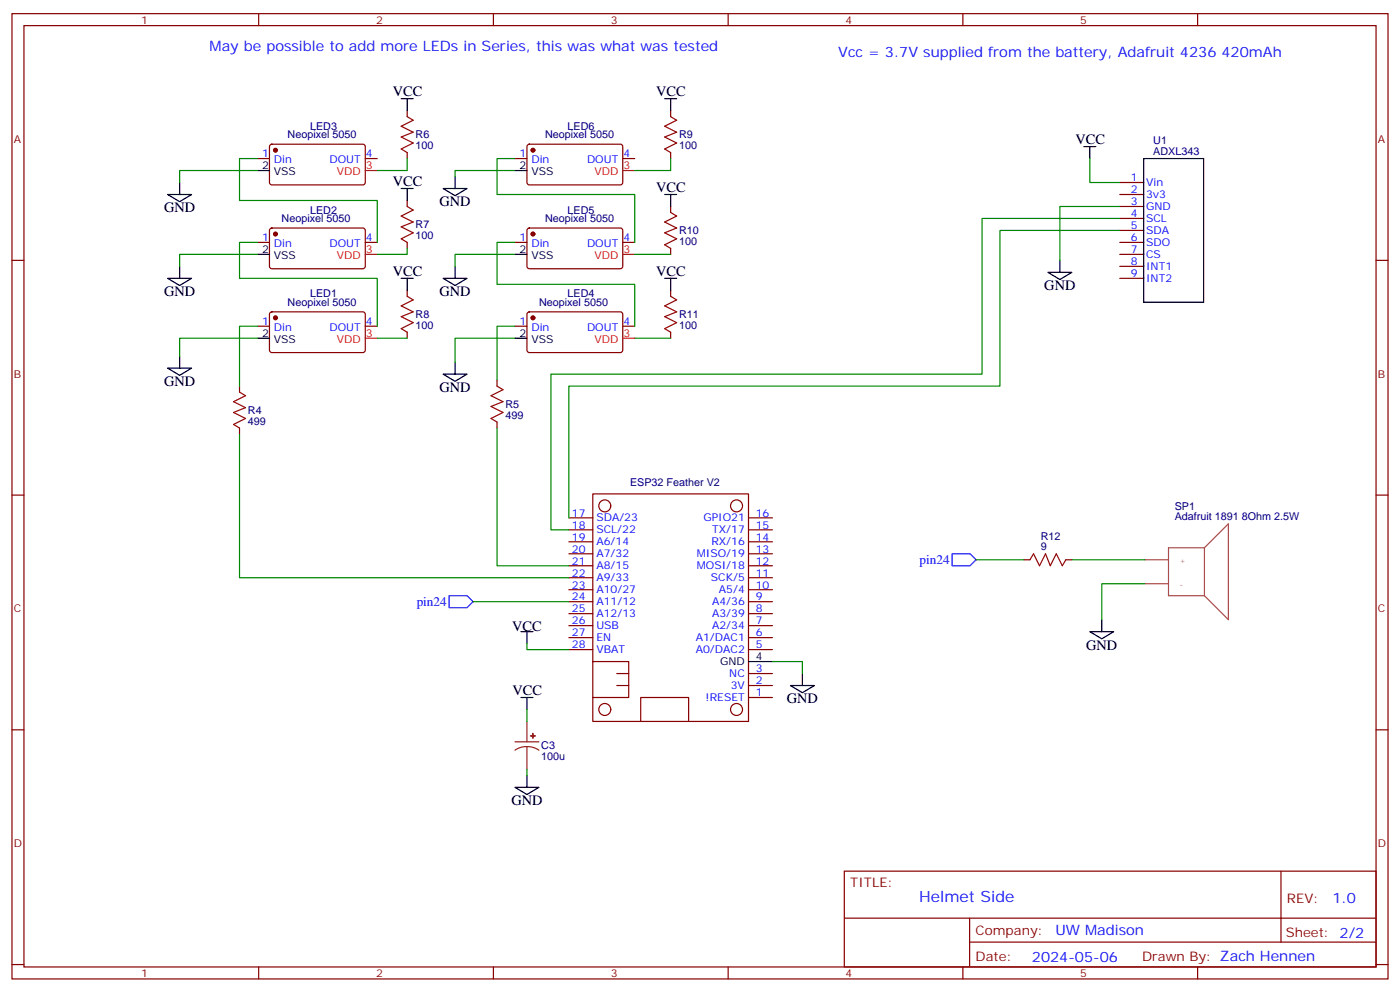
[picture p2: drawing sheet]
<svg xmlns="http://www.w3.org/2000/svg" width="412mm" height="292mm" viewBox="0 0 412 292" stroke-linecap="round" stroke-linejoin="round" font-family="sans-serif">
<g fill="none" stroke="#870000" stroke-width=".35">
<path d="M3.5 4h405.4v284.4h-405.4zM7.1 7.5h398.2v277.3h-398.2zM76.2 4v3.5M145.3 4v3.5M214.5 4v3.5M283.6 4v3.5M352.8 4v3.5M119.9 32.6v1.8M197.6 32.6v1.8M75.8 46.7h3.6M79.6 42.7l.5-.2h27.1l.4 .7-.1 10.8-.6 .5-27.1-.1-.4-.6v-10.6zM107.6 46.7h3.5"/>
<path d="M119.9 44.9v1.8M119.9 59.1v1.7M151.7 46.7h3.5M155.5 42.7l.4-.2h27.1l.4 .7v10.8l-.7 .5-27-.1-.5-.6v-10.6zM183.4 46.7h3.6M197.6 44.9v1.8M329.8 53.8h7.1M329.8 57.3h7.1M3.5 76.7h3.6M75.8 71.4h3.6M79.6 67.4l.5-.2h27.1l.4 .7-.1 10.8-.6 .5-27.1-.1-.4-.6v-10.6zM107.6 71.4h3.5"/>
<path d="M119.9 71.4v1.8M151.7 71.4h3.5M155.5 67.4l.4-.2h27.1l.4 .7v10.8l-.7 .5-27-.1-.5-.6v-10.6zM183.4 71.4h3.6M197.6 60.8v1.8M197.6 73.2v1.7M329.8 71.4h7.1M329.8 60.8h7.1M329.8 64.3h7.1M329.8 67.9h7.1M329.8 74.9h7.1M329.8 78.5h7.1"/>
<path d="M405.3 76.7h3.6M75.8 96.1h3.6M79.6 92.1l.5-.2h27.1l.4 .7-.1 10.8-.6 .5-27.1-.1-.4-.6v-10.6zM107.6 96.1h3.5M119.9 85.5v1.8M119.9 97.9v1.7M151.7 96.1h3.5M155.5 92.1l.4-.2h27.1l.4 .7v10.8l-.7 .5-27-.1-.5-.6v-10.6zM183.4 96.1h3.6M197.6 85.5v1.8M197.6 97.9v1.7M329.8 82h7.1"/>
<path d="M70.6 113.7v1.8M146.4 112v1.7M70.6 126.1v1.7M146.4 124.3v1.8M3.5 145.8h3.6M167.6 159.6h7M167.6 156.1h7M167.6 152.5h7M220.5 159.6h7M220.5 156.1h7M220.5 152.5h7M405.3 145.8h3.6"/>
<path d="M167.6 177.2h7M167.6 173.7h7M167.6 170.2h7M167.6 166.7h7M167.6 163.1h7M220.5 177.2h7M220.5 173.7h7M220.5 170.2h7M220.5 166.7h7M220.5 163.1h7M301.6 164.9h1.8M314 164.9h1.7"/>
<path d="M167.6 191.3h7M167.6 187.8h7M167.6 184.3h7M167.6 180.8h7M174.6 194.9h10.6v10.6h-10.6v7h45.9v-67h-45.9v60M181.7 198.4h3.5M220.5 198.4h7M220.5 191.3h7M220.5 187.8h7M220.5 184.3h7M220.5 180.8h7M3.5 215h3.6"/>
<path d="M181.7 201.9h3.5M188.7 212.5v-7h14.1v7M220.5 201.9h7M220.5 205.5h7M405.3 215h3.6M248.7 256.6h156.6v28.2h-156.6zM377.3 256.6v20.9M248.7 270.5h156.5M285.6 277.5h119.6M285.6 270.5v14.1M3.5 284.1h3.6M76.2 284.8v3.6"/>
<path d="M145.3 284.8v3.6M214.5 284.8v3.6M283.6 284.8v3.6M352.8 284.8v3.6M405.3 284.1h3.6"/>
<circle cx="178.2" cy="149" r="1.76"/>
<circle cx="217" cy="149" r="1.76"/>
<circle cx="178.2" cy="209" r="1.76"/>
<circle cx="217" cy="209" r="1.76"/>
</g>
<g fill="none" stroke="#000" stroke-width=".35">
<path d="M118.2 29.1h3.5M119.9 29.1v3.5M195.8 29.1h3.5M197.6 29.1v3.5M49.4 57.3h7l-3.5 2.1zM52.9 53.8v3.5M75.8 50.2h3.6M118.2 55.5h3.5M119.9 55.5v3.6M130.5 55.5h7.1l-3.5 2.1zM134.1 52v3.5M151.7 50.2h3.5"/>
<path d="M195.8 57.3h3.5M197.6 57.3v3.5M319.3 43.2h3.5M321 43.2v3.5M336.9 46.7h17.6v42.3h-17.6zM52.9 78.5v3.5M75.8 74.9h3.6M134.1 78.5v3.5M151.7 74.9h3.5M312.2 76.7v3.5M49.4 82h7l-3.5 2.1zM75.8 99.6h3.6"/>
<path d="M118.2 82h3.5M119.9 82v3.5M130.5 82h7.1l-3.5 2.1zM151.7 99.6h3.5M195.8 82h3.5M197.6 82v3.5M308.7 80.2h7l-3.5 2.1zM49.4 108.4h7l-3.5 2.2zM52.9 104.9v3.5M130.5 110.2h7.1l-3.5 2.1zM134.1 106.7v3.5M153.5 186.1h3.5"/>
<path d="M155.2 186.1v3.5M220.5 194.9h7M236.4 198.4v3.5M321 186.1h7.1l-3.5 2.1zM324.6 182.5v3.6M153.5 205.5h3.5M155.2 205.5v3.5M232.8 201.9h7.1l-3.5 2.1zM151.7 231.9h7l-3.5 2.1zM155.2 228.4v3.5"/>
</g>
<g fill="none" stroke="#008700" stroke-width=".35">
<path d="M75.8 46.7h-5.2v12.4h40.5v12.3M75.8 50.2h-22.9v3.6M119.9 46.7v3.5h-8.8M151.7 46.7h-5.3v10.6h40.6v14.1M151.7 50.2h-17.6v1.8M197.6 46.7v3.5h-10.6M321 46.7v7.1h8.8M75.8 71.4h-5.2v10.6h40.5v14.1M75.8 74.9h-22.9v3.6M119.9 73.2v1.7h-8.8M151.7 71.4h-5.3v12.3h40.6v12.4M151.7 74.9h-17.6v3.6"/>
<path d="M187 74.9h10.6M329.8 67.9h-35.2v45.8h-127v38.8M329.8 64.3h-40.5v45.9h-127v45.9h5.3M329.8 60.8h-17.6v15.9M75.8 99.6h-22.9v5.3M75.8 96.1h-5.2v17.6M111.1 99.6h8.8M151.7 99.6h-17.6v7.1M151.7 96.1h-5.3v15.9M187 99.6h10.6M70.6 127.8v42.4h97M146.4 126.1v40.6h21.2"/>
<path d="M139.3 177.2h28.3M287.5 164.9h14.1M315.7 164.9h21.6M337.3 171.9h-12.7v10.6M155.2 189.6v1.7h12.4M227.5 194.9h8.9v3.5M155.2 209v3.5M155.2 226.6v1.8"/>
</g>
<path d="M151.7 218.5h7M155.2 219.9l-1.8 .3-1.7 .8M155.2 219.9l1.9 .3 1.6 .8M155.2 212.5v6M155.2 219.9v6.7" fill="none" stroke="#8c2424" stroke-width=".35"/>
<g fill="#8c2424" stroke="#8c2424" stroke-width=".35">
<path d="M156.3 216.7l1.4 .1z"/>
<path d="M157 216v1.5z"/>
</g>
<g fill="#870000" stroke="#870000" stroke-width=".35">
<circle cx="81.1" cy="44.2" r=".53"/>
<circle cx="81.1" cy="68.9" r=".53"/>
<circle cx="81.1" cy="93.6" r=".53"/>
<circle cx="157" cy="44.2" r=".53"/>
<circle cx="157" cy="68.9" r=".53"/>
<circle cx="157" cy="93.6" r=".53"/>
</g>
<path d="M107.6 50.2h3.5M183.4 50.2h3.6M107.6 74.9h3.5M183.4 74.9h3.6M107.6 99.6h3.5M183.4 99.6h3.6" fill="none" stroke="#f00" stroke-width=".35"/>
<path d="M119.9 34.4l1.8 1-3.5 1.8 3.5 1.7-3.5 1.5 3.5 1.7-3.5 1.8 1.7 1M197.6 34.4l1.7 1-3.5 1.8 3.5 1.7-3.5 1.5 3.5 1.7-3.5 1.8 1.8 1M119.9 60.8l1.8 1.1-3.5 1.7 3.5 1.8-3.5 1.4 3.5 1.8-3.5 1.7 1.7 1.1M197.6 62.6l1.7 1-3.5 1.8 3.5 1.8-3.5 1.4 3.5 1.7-3.5 1.8 1.8 1.1M119.9 87.3l1.8 1-3.5 1.8 3.5 1.8-3.5 1.4 3.5 1.7-3.5 1.8 1.7 1.1M197.6 87.3l1.7 1-3.5 1.8 3.5 1.8-3.5 1.4 3.5 1.7-3.5 1.8 1.8 1.1M70.6 115.5l1.7 1.1-3.5 1.7 3.5 1.8-3.5 1.4 3.5 1.8-3.5 1.7 1.8 1.1M146.4 113.7l1.8 1.1-3.6 1.8 3.6 1.7-3.6 1.4 3.6 1.8-3.6 1.8 1.8 1M303.4 164.9l1-1.8 1.8 3.6 1.8-3.6 1.4 3.6 1.7-3.6 1.8 3.6 1.1-1.8" fill="none" stroke="#a10000" stroke-width=".35"/>
<path d="M337.3 164.9h6.9M337.3 171.9h6.9M354.8 161.4h-10.6v14.1h10.6M354.8 161.4v14.1M354.8 161.4l7-7.1v28.2l-7-7" fill="none" stroke="#a64a4a" stroke-width=".35"/>
<path d="M132.3 175.5h5.3l1.7 1.7-1.7 1.8h-5.3zM280.5 163.1h5.3l1.7 1.8-1.7 1.8h-5.3z" fill="none" stroke="#00f" stroke-width=".35"/>
<text font-size="4.6" fill="#00f" x="270.8" y="265.6">Helmet Side</text>
<g font-size="4.2" fill="#00f">
<text x="61.7" y="15">May be possible to add more LEDs in Series, this was what was tested</text>
<text x="246.9" y="16.7">Vcc = 3.7V supplied from the battery, Adafruit 4236 420mAh</text>
<text x="392.5" y="265.9">1.0</text>
<text x="310.9" y="275.4">UW Madison</text>
<text x="304" y="283.2">2024-05-06</text>
</g>
<g font-size="4.2">
<text x="115.7" y="28.4">VCC</text>
<text x="193.3" y="28.4">VCC</text>
<text x="316.8" y="42.5">VCC</text>
<text x="115.7" y="54.8">VCC</text>
<text x="193.3" y="56.6">VCC</text>
<text x="48.3" y="62.6">GND</text>
<text x="129.5" y="60.8">GND</text>
<text x="115.7" y="81.3">VCC</text>
<text x="193.3" y="81.3">VCC</text>
<text x="48.3" y="87.3">GND</text>
<text x="129.5" y="87.3">GND</text>
<text x="307.6" y="85.5">GND</text>
<text x="48.3" y="113.7">GND</text>
<text x="129.5" y="115.5">GND</text>
<text x="150.9" y="185.7">VCC</text>
<text x="320" y="191.3">GND</text>
<text x="151" y="204.8">VCC</text>
<text x="231.8" y="207.2">GND</text>
<text x="150.6" y="237.2">GND</text>
</g>
<g font-size="3.9" fill="#00f">
<text x="270.9" y="166.2">pin24</text>
<text x="122.7" y="178.5">pin24</text>
</g>
<g font-size="3.9" fill="#800">
<text x="250.5" y="261.2">TITLE:</text>
<text x="379.1" y="265.9">REV:</text>
<text x="287.4" y="275.4">Company:</text>
<text x="378.7" y="276">Sheet: 2/2</text>
<text x="287.4" y="283.1">Date:</text>
<text x="336.4" y="283.2">Drawn By: Zach Hennen</text>
</g>
<g font-size="3.2" fill="#800">
<text x="41.6" y="7">1</text>
<text x="110.8" y="7">2</text>
<text x="179.9" y="7">3</text>
<text x="249.1" y="7">4</text>
<text x="318.2" y="7">5</text>
<text x="4.1" y="42.1">A</text>
<text x="405.9" y="42.1">A</text>
<text x="4.1" y="111.3">B</text>
<text x="405.9" y="111.3">B</text>
<text x="4.1" y="180.4">C</text>
<text x="405.9" y="180.4">C</text>
<text x="4.1" y="249.6">D</text>
<text x="405.9" y="249.6">D</text>
<text x="41.6" y="287.8">1</text>
<text x="110.8" y="287.8">2</text>
<text x="179.9" y="287.8">3</text>
<text x="249.1" y="287.8">4</text>
<text x="318.2" y="287.8">5</text>
</g>
<g font-size="3.2" fill="#000080">
<text x="84.7" y="40.8">Neopixel 5050</text>
<text x="91.4" y="38.2">LED3</text>
<text x="122.4" y="40.8">R6</text>
<text x="160.6" y="40.8">Neopixel 5050</text>
<text x="167.2" y="38.2">LED6</text>
<text x="200" y="40.8">R9</text>
<text x="122.4" y="43.9">100</text>
<text x="200" y="43.9">100</text>
<text x="339.7" y="45.6">ADXL343</text>
<text x="339.7" y="42.5">U1</text>
<text x="83" y="65.5">Neopixel 5050</text>
<text x="91.4" y="62.9">LED2</text>
<text x="160.6" y="65.5">Neopixel 5050</text>
<text x="167.2" y="62.9">LED5</text>
<text x="122.4" y="70.4">100</text>
<text x="122.4" y="67.2">R7</text>
<text x="200" y="69">R10</text>
<text x="200" y="72.2">100</text>
<text x="91.4" y="87.6">LED1</text>
<text x="167.2" y="87.6">LED4</text>
<text x="84.7" y="90.2">Neopixel 5050</text>
<text x="122.4" y="93.7">R8</text>
<text x="158.8" y="90.2">Neopixel 5050</text>
<text x="200" y="93.7">R11</text>
<text x="122.4" y="96.9">100</text>
<text x="200" y="96.9">100</text>
<text x="73" y="125.1">499</text>
<text x="73" y="122">R4</text>
<text x="148.9" y="123.4">499</text>
<text x="148.9" y="120.2">R5</text>
<text x="185.6" y="143.1">ESP32 Feather V2</text>
<text x="346.1" y="153.2">Adafruit 1891 8Ohm 2.5W</text>
<text x="346.1" y="150.1">SP1</text>
<text x="306.6" y="158.9">R12</text>
<text x="306.6" y="162.1">9</text>
<text x="159.5" y="220.7">C3</text>
<text x="159.5" y="223.9">100u</text>
</g>
<g font-size="3.2" fill="#00f">
<text x="77.2" y="46.4">1</text>
<text x="107.8" y="46.4">4</text>
<text x="153" y="46.4">1</text>
<text x="183.6" y="46.4">4</text>
<text x="80.7" y="48.1">Din</text>
<text x="97.1" y="48.1">DOUT</text>
<text x="156.5" y="48.1">Din</text>
<text x="172.9" y="48.1">DOUT</text>
<text x="333.1" y="53.4">1</text>
<text x="333.1" y="56.9">2</text>
<text x="337.6" y="54.8">Vin</text>
<text x="337.6" y="58.3">3v3</text>
<text x="333.1" y="60.5">3</text>
<text x="333.1" y="64">4</text>
<text x="337.6" y="61.9">GND</text>
<text x="337.6" y="65.4">SCL</text>
<text x="77.2" y="71">1</text>
<text x="107.8" y="71">4</text>
<text x="153" y="71">1</text>
<text x="183.6" y="71">4</text>
<text x="333.1" y="67.5">5</text>
<text x="333.1" y="71">6</text>
<text x="337.6" y="68.9">SDA</text>
<text x="80.7" y="72.8">Din</text>
<text x="97.1" y="72.8">DOUT</text>
<text x="156.5" y="72.8">Din</text>
<text x="172.9" y="72.8">DOUT</text>
<text x="333.1" y="74.6">7</text>
<text x="337.6" y="72.5">SDO</text>
<text x="337.6" y="76">CS</text>
<text x="333.1" y="78.1">8</text>
<text x="333.1" y="81.6">9</text>
<text x="337.6" y="79.5">INT1</text>
<text x="337.6" y="83">INT2</text>
<text x="77.2" y="95.7">1</text>
<text x="107.8" y="95.7">4</text>
<text x="153" y="95.7">1</text>
<text x="183.6" y="95.7">4</text>
<text x="80.7" y="97.5">Din</text>
<text x="97.1" y="97.5">DOUT</text>
<text x="156.5" y="97.5">Din</text>
<text x="172.9" y="97.5">DOUT</text>
<text x="168.5" y="152.2">17</text>
<text x="168.5" y="155.7">18</text>
<text x="175.7" y="153.6">SDA/23</text>
<text x="207.2" y="153.6">GPIO21</text>
<text x="222.6" y="155.7">15</text>
<text x="222.6" y="152.2">16</text>
<text x="168.5" y="159.2">19</text>
<text x="175.7" y="157.1">SCL/22</text>
<text x="175.7" y="160.7">A6/14</text>
<text x="209.6" y="160.7">RX/16</text>
<text x="209.8" y="157.1">TX/17</text>
<text x="222.6" y="159.2">14</text>
<text x="168.5" y="166.3">21</text>
<text x="168.5" y="162.8">20</text>
<text x="175.7" y="167.7">A8/15</text>
<text x="175.7" y="164.2">A7/32</text>
<text x="205.3" y="167.7">MOSI/18</text>
<text x="205.3" y="164.2">MISO/19</text>
<text x="222.6" y="166.3">12</text>
<text x="222.6" y="162.8">13</text>
<text x="168.5" y="169.8">22</text>
<text x="168.5" y="173.4">23</text>
<text x="175.7" y="171.2">A9/33</text>
<text x="209.4" y="171.2">SCK/5</text>
<text x="222.6" y="173.4">10</text>
<text x="222.6" y="169.8">11</text>
<text x="168.5" y="176.9">24</text>
<text x="175.7" y="174.8">A10/27</text>
<text x="175.7" y="178.3">A11/12</text>
<text x="209.8" y="178.3">A4/36</text>
<text x="211.8" y="174.8">A5/4</text>
<text x="222.6" y="176.9">9</text>
<text x="168.5" y="180.4">25</text>
<text x="168.5" y="183.9">26</text>
<text x="175.7" y="181.8">A12/13</text>
<text x="175.7" y="185.3">USB</text>
<text x="209.8" y="185.3">A2/34</text>
<text x="209.8" y="181.8">A3/39</text>
<text x="222.6" y="183.9">7</text>
<text x="222.6" y="180.4">8</text>
<text x="168.5" y="187.5">27</text>
<text x="168.5" y="191">28</text>
<text x="175.7" y="188.9">EN</text>
<text x="205" y="188.9">A1/DAC1</text>
<text x="222.6" y="191">5</text>
<text x="222.6" y="187.5">6</text>
<text x="175.7" y="192.4">VBAT</text>
<text x="205" y="192.4">A0/DAC2</text>
<text x="214.8" y="199.5">NC</text>
<text x="215.2" y="203">3V</text>
<text x="222.6" y="201.6">2</text>
<text x="222.6" y="198">3</text>
<text x="207.8" y="206.5">!RESET</text>
<text x="222.6" y="205.1">1</text>
</g>
<g font-size="3.2">
<text x="77.2" y="49.9">2</text>
<text x="80.7" y="51.6">VSS</text>
<text x="153" y="49.9">2</text>
<text x="156.5" y="51.6">VSS</text>
<text x="77.2" y="74.6">2</text>
<text x="80.7" y="76.3">VSS</text>
<text x="153" y="74.6">2</text>
<text x="156.5" y="76.3">VSS</text>
<text x="77.2" y="99.3">2</text>
<text x="80.7" y="101">VSS</text>
<text x="153" y="99.3">2</text>
<text x="156.5" y="101">VSS</text>
<text x="212.1" y="195.9">GND</text>
<text x="222.6" y="194.5">4</text>
</g>
<g font-size="3.2" fill="#f00">
<text x="99.2" y="51.6">VDD</text>
<text x="107.8" y="49.9">3</text>
<text x="175.1" y="51.6">VDD</text>
<text x="183.6" y="49.9">3</text>
<text x="99.2" y="76.3">VDD</text>
<text x="107.8" y="74.6">3</text>
<text x="175.1" y="76.3">VDD</text>
<text x="183.6" y="74.6">3</text>
<text x="99.2" y="101">VDD</text>
<text x="107.8" y="99.3">3</text>
<text x="175.1" y="101">VDD</text>
<text x="183.6" y="99.3">3</text>
</g>
<g font-size="2.1" fill="#a54b4b">
<text x="347.6" y="165.9">+</text>
<text x="347.6" y="173">-</text>
</g>
</svg>
